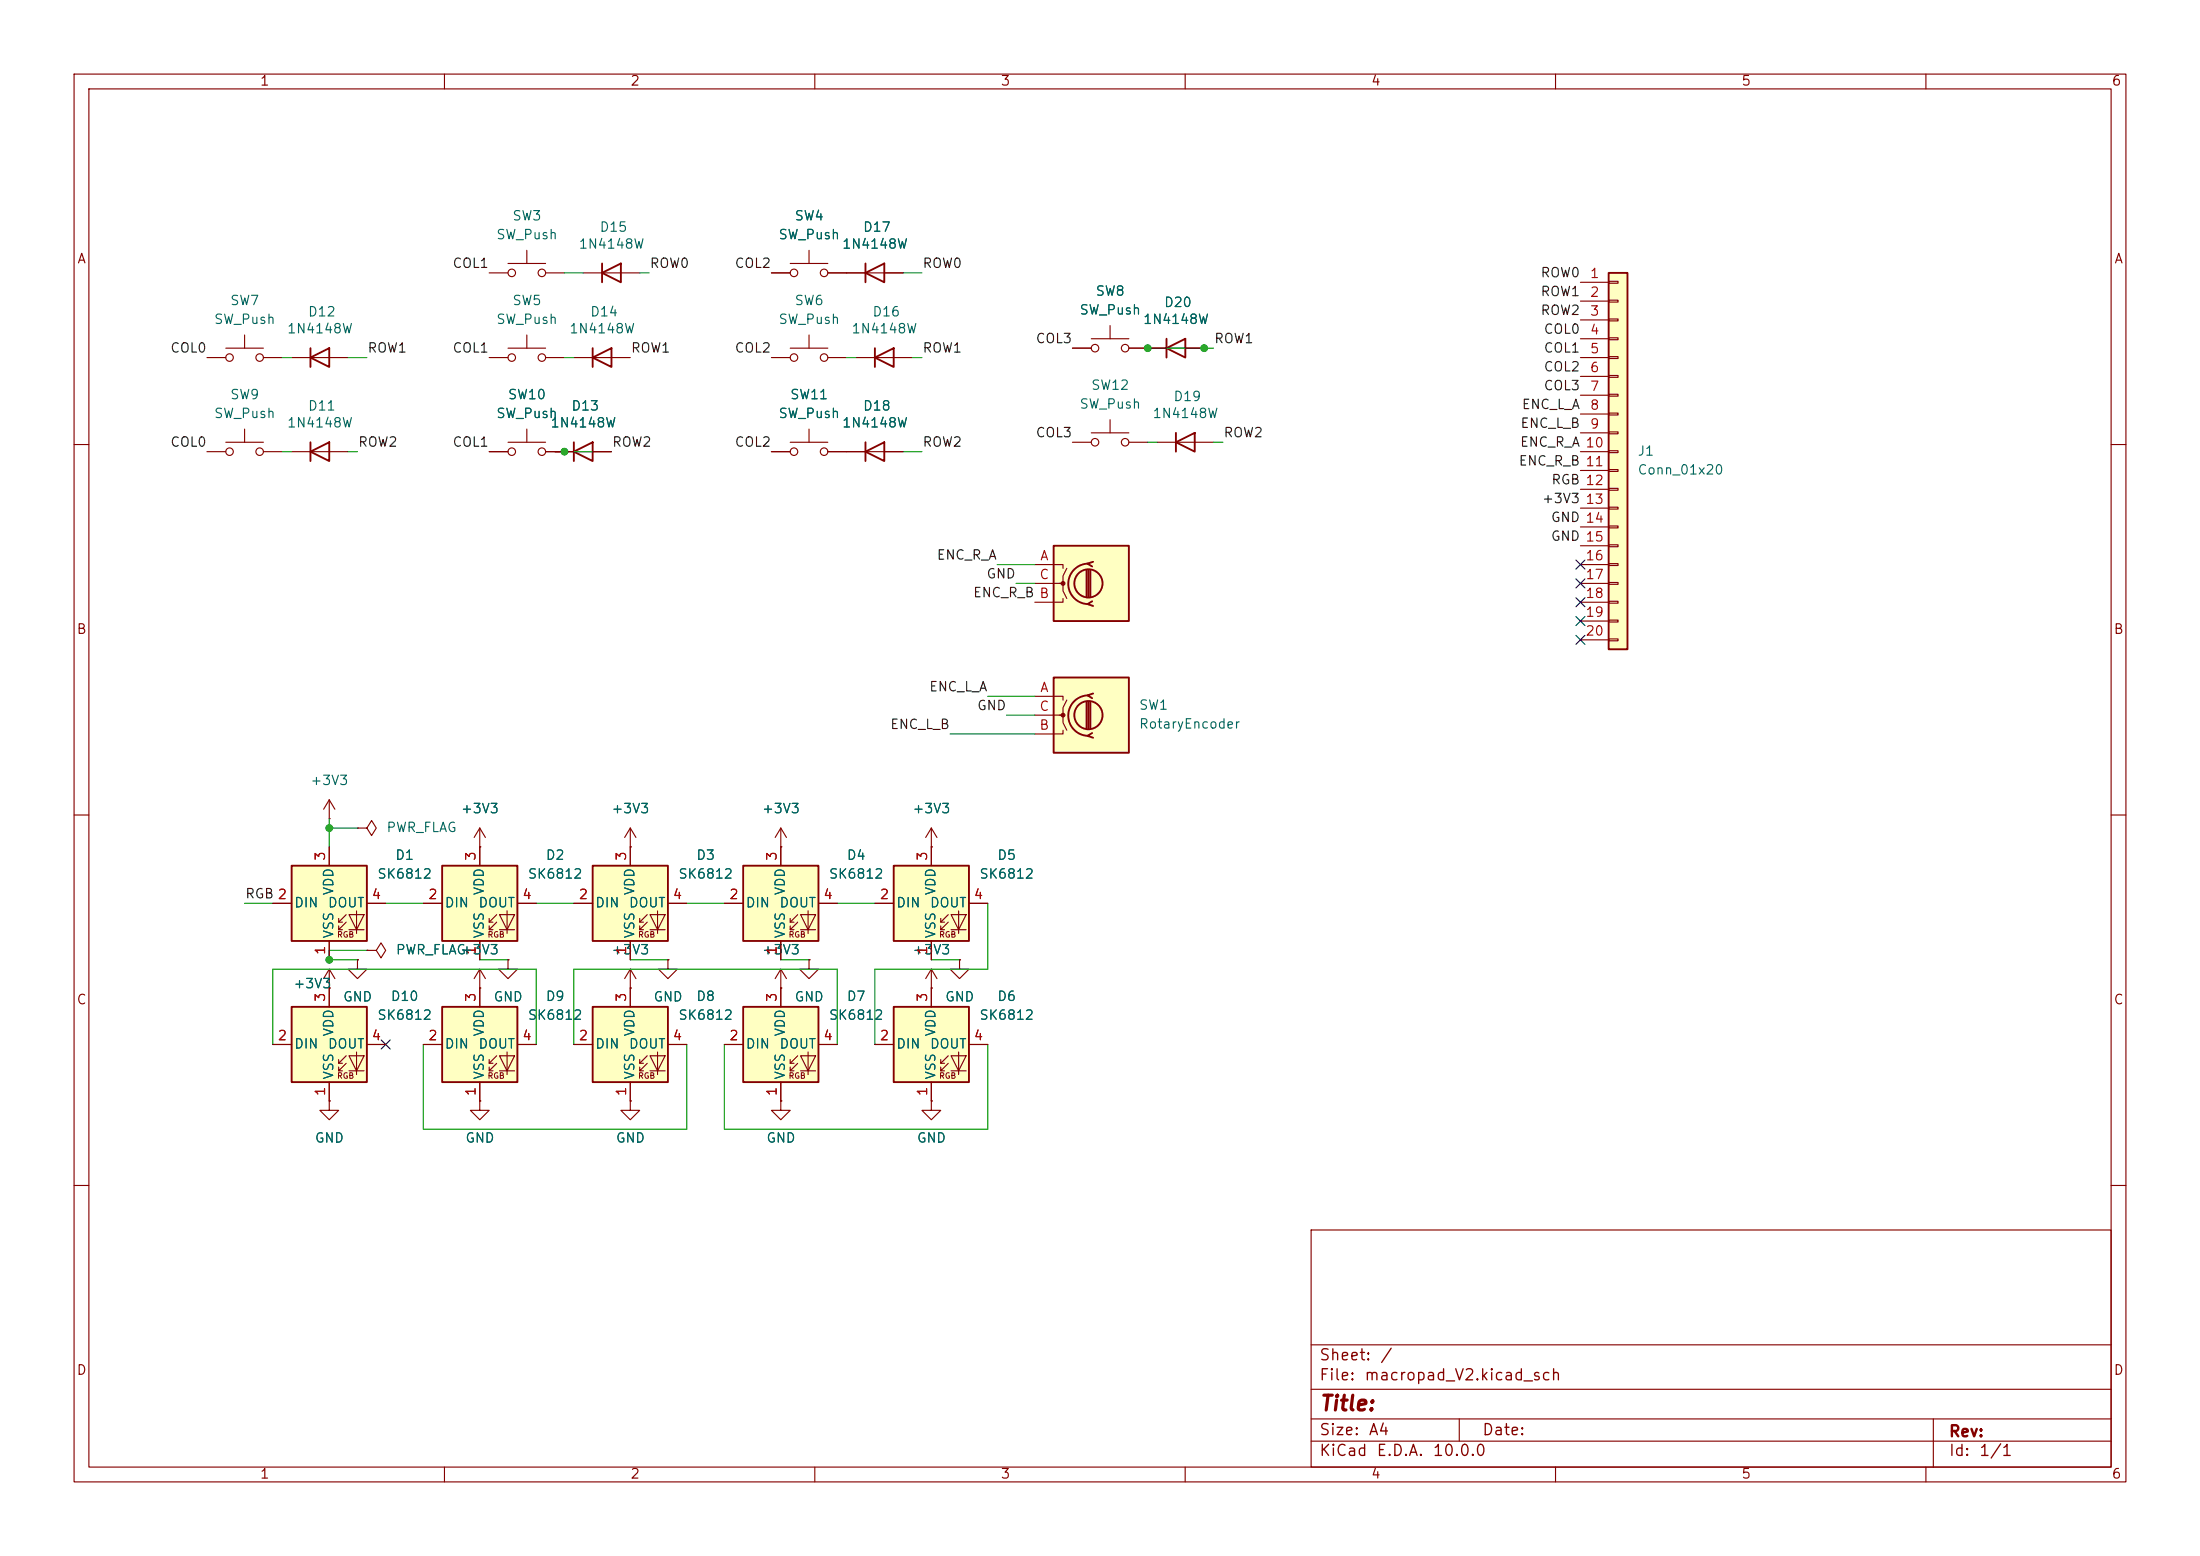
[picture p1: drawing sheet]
<svg xmlns="http://www.w3.org/2000/svg" width="297mm" height="210mm" viewBox="0 0 297 210" stroke-linecap="round" stroke-linejoin="round" font-family="sans-serif">
<g fill="none" stroke="#840000" stroke-width=".15">
<path d="M10 10h277v190h-277zM12 12h273v186h-273zM60 10v2M110 10v2M160 10v2M210 10v2M260 10v2M10 60h2M285 60h2M10 110h2M64.8 114.3h.1M64.8 111.8l-.8 1.2"/>
<path d="M64.8 111.8l.7 1.2M64.8 111.8v2.5M285 110h2M10 160h2M177 166h108v32h-108zM285 160h2M60 198v2M110 198v2M160 198v2M177 194.5h108M177 191.5h108M177 187.5h108"/>
<path d="M177 181.5h108M197 191.5v3M210 198v2M260 198v2M261 191.5v6.5"/>
</g>
<path d="M142.2 73.7h10.2v10.1h-10.2z" fill="#ffffc2"/>
<g fill="none" stroke="#840000" stroke-width=".25">
<path d="M41.9 59.7v2.5M116.8 59.7v2.5M157.5 47l2.5-1.3v2.6zM157.5 45.7v2.6M158.7 59.7l2.6-1.3v2.6zM158.7 58.4v2.6M41.9 61l2.5-1.3v2.5zM116.8 61l2.6-1.3v2.5zM142.2 73.7h10.2v10.1h-10.2zM146.7 77v3.5M146.9 76.1a2.73 2.73 0 0 0-2.7 2.7 2.73 2.73 0 0 0 2.7 2.7M146.9 77v3.5"/>
<path d="M147.2 77v3.5M147.6 75.8l-.8 .3 .6 .4M147.4 81.2l-.6 .3 .8 .3"/>
<circle cx="146.9" cy="78.7" r="1.9"/>
</g>
<g fill="none" stroke="#840000" stroke-width=".15">
<path d="M27.9 48.3h2.6M30.5 47h5.1M33 45.2v1.8M35.6 48.3h2.5M106.7 59.7h5.1M109.2 57.9v1.8M144.8 47h2.5M144.8 59.7h2.5M147.3 45.7h5.1M147.3 58.4h5.1M149.9 43.9v1.8M149.9 56.6v1.8"/>
<path d="M152.4 47h10.2M152.4 59.7h2.5M156.2 59.7h7.6M39.4 61h7.6M104.1 61h2.6M111.8 61h10.1M139.7 76.2h3.8v.5M139.7 78.7h3.8v1.1l.5 1M144 76.7l-.5 1v1h-.5M143.5 80.8v.5h-3.8M44.4 110.5h.1M44.4 108l-.7 1.2"/>
<path d="M44.4 108l.8 1.2M44.4 108v2.5M48.3 111.8h1.2l.7-1.1 .6 1.1-.6 1-.7-1M48.3 111.8h.1M49.5 128.3h1.3l.6-1 .7 1-.7 1-.6-1M49.5 128.3h.1M68.6 129.5v1.3h1.2l-1.2 1.3-1.3-1.3h1.3M68.6 129.5h.1"/>
<circle cx="31" cy="48.3" r=".51"/>
<circle cx="35.1" cy="48.3" r=".51"/>
<circle cx="147.8" cy="59.7" r=".51"/>
<circle cx="147.8" cy="47" r=".51"/>
<circle cx="151.9" cy="47" r=".51"/>
<circle cx="151.9" cy="59.7" r=".51"/>
<circle cx="107.2" cy="61" r=".51"/>
<circle cx="111.3" cy="61" r=".51"/>
</g>
<circle cx="143.5" cy="78.7" r=".25" fill="#840000" stroke="#840000" stroke-width=".15"/>
<path d="M39.4 116.8h10.1v10.2h-10.1z" fill="#ffffc2"/>
<path d="M44.4 114.3v2.5M36.8 121.9h2.6M44.4 127v2.5M45.7 124.5h.5M45.7 125.5h.5M46.7 123.4l-1 1.1v-.5M46.7 124.5l-1 1v-.5M47.1 123.4h2l-1 2.1zM47.1 125.5h2M48.1 122.9v3.1M49.5 121.9h2.6" fill="none" stroke="#840000" stroke-width=".15"/>
<path d="M39.4 116.8h10.1v10.2h-10.1z" fill="none" stroke="#840000" stroke-width=".25"/>
<path d="M59.7 116.8h10.1v10.2h-10.1z" fill="#ffffc2"/>
<g fill="none" stroke="#840000" stroke-width=".15">
<path d="M74.9 61h7.6M64.8 114.3v2.5M57.1 121.9h2.6M64.8 127v2.5M66 124.5h.5M66 125.5h.5M67.1 123.4l-1.1 1.1v-.5M67.1 124.5l-1.1 1v-.5M67.4 123.4h2.1l-1 2.1zM67.4 125.5h2.1M68.5 122.9v3.1M69.8 121.9h2.6"/>
<path d="M44.4 148.6v1.3h1.3l-1.3 1.2-1.2-1.2h1.2M44.4 148.6h.1"/>
</g>
<path d="M77.5 59.7v2.5M77.5 61l2.5-1.3v2.5zM59.7 116.8h10.1v10.2h-10.1z" fill="none" stroke="#840000" stroke-width=".25"/>
<path d="M39.4 135.9h10.1v10.2h-10.1z" fill="#ffffc2"/>
<g fill="none" stroke="#840000" stroke-width=".15">
<path d="M85.1 114.3h.1M85.1 111.8l-.8 1.2M85.1 111.8l.8 1.2M85.1 111.8v2.5M44.4 133.4h.1M44.4 130.8v5.1M44.4 130.8l-.7 1.3M44.4 130.8l.8 1.3M48.3 129.5v1.3h1.2l-1.2 1.3-1.3-1.3h1.3M48.3 129.5h.1M64.8 133.4h.1M64.8 130.8l-.8 1.3"/>
<path d="M64.8 130.8l.7 1.3M64.8 130.8v2.6M36.8 141h2.6M44.4 146.1v2.5M45.7 143.5h.5M45.7 144.5h.5M46.7 142.5l-1 1v-.5M46.7 143.5l-1 1v-.5M47.1 142.5h2l-1 2zM47.1 144.5h2M48.1 142v3M49.5 141h2.6"/>
<path d="M64.8 148.6v1.3h1.2l-1.2 1.2-1.3-1.2h1.3M64.8 148.6h.1"/>
</g>
<path d="M39.4 135.9h10.1v10.2h-10.1z" fill="none" stroke="#840000" stroke-width=".25"/>
<path d="M142.2 91.4h10.2v10.2h-10.2z" fill="#ffffc2"/>
<g fill="none" stroke="#840000" stroke-width=".25">
<path d="M142.2 91.4h10.2v10.2h-10.2zM146.7 94.7v3.6M146.9 93.8a2.73 2.73 0 0 0-2.7 2.8 2.73 2.73 0 0 0 2.7 2.7M146.9 94.7v3.6M147.2 94.7v3.6M147.4 98.9l-.6 .4 .8 .3M147.6 93.6l-.8 .3 .6 .3"/>
<circle cx="146.9" cy="96.5" r="1.9"/>
</g>
<path d="M139.7 94h3.8v.5M139.7 96.5h3.8v1l.5 1.1M143.5 98.6v.5h-3.8M144 94.5l-.5 1v1h-.5" fill="none" stroke="#840000" stroke-width=".15"/>
<circle cx="143.5" cy="96.5" r=".25" fill="#840000" stroke="#840000" stroke-width=".15"/>
<path d="M59.7 135.9h10.1v10.2h-10.1z" fill="#ffffc2"/>
<g fill="none" stroke="#840000" stroke-width=".15">
<path d="M66 36.8h2.6M68.6 35.6h5.1M71.1 33.8v1.8M73.7 36.8h2.5M78.7 36.8h7.7M104.1 36.8h2.6M106.7 35.6h5.1M109.2 33.8v1.8M111.8 36.8h10.1M30.5 59.7h5.1M33 57.9v1.8M39.4 48.3h7.6"/>
<path d="M66 48.3h2.6M68.6 59.7h5.1M68.6 47h5.1M71.1 45.2v1.8M71.1 57.9v1.8M73.7 48.3h2.5M77.5 48.3h7.6M104.1 48.3h2.6M106.7 47h5.1M109.2 45.2v1.8M111.8 48.3h2.5M115.6 48.3h7.6"/>
<path d="M27.9 61h2.6M35.6 61h2.5M66 61h2.6M73.7 61h2.5M64.8 133.4v2.5M57.1 141h2.6M64.8 146.1v2.5M66 143.5h.5M66 144.5h.5M67.1 142.5l-1.1 1v-.5M67.1 143.5l-1.1 1v-.5M67.4 142.5h2.1l-1 2z"/>
<path d="M67.4 144.5h2.1M68.5 142v3M69.8 141h2.6"/>
<circle cx="69.1" cy="36.8" r=".51"/>
<circle cx="73.2" cy="36.8" r=".51"/>
<circle cx="107.2" cy="36.8" r=".51"/>
<circle cx="111.3" cy="36.8" r=".51"/>
<circle cx="69.1" cy="48.3" r=".51"/>
<circle cx="73.2" cy="48.3" r=".51"/>
<circle cx="107.2" cy="48.3" r=".51"/>
<circle cx="111.3" cy="48.3" r=".51"/>
<circle cx="31" cy="61" r=".51"/>
<circle cx="35.1" cy="61" r=".51"/>
<circle cx="69.1" cy="61" r=".51"/>
<circle cx="73.2" cy="61" r=".51"/>
</g>
<path d="M81.3 36.8l2.5-1.2v2.5zM81.3 35.6v2.5M116.8 36.8l2.6-1.2v2.5zM116.8 35.6v2.5M41.9 48.3l2.5-1.3v2.5zM41.9 47v2.5M80 48.3l2.5-1.3v2.5zM80 47v2.5M118.1 48.3l2.5-1.3v2.5zM118.1 47v2.5M59.7 135.9h10.1v10.2h-10.1z" fill="none" stroke="#840000" stroke-width=".25"/>
<path d="M217.2 36.8h2.5v50.8h-2.5z" fill="#ffffc2"/>
<path d="M217.2 36.8h2.5v50.8h-2.5z" fill="none" stroke="#840000" stroke-width=".25"/>
<g fill="none" stroke="#840000" stroke-width=".15">
<path d="M213.4 38.1h3.8M217.2 38h1.2v.2h-1.2zM213.4 40.6h3.8M213.4 43.2h3.8M213.4 45.7h3.8M213.4 48.3h3.8M213.4 50.8h3.8M213.4 53.3h3.8M213.4 55.9h3.8M213.4 58.4h3.8M217.2 40.5h1.2v.3h-1.2zM217.2 43.1h1.2v.2h-1.2z"/>
<path d="M217.2 45.6h1.2v.2h-1.2zM217.2 48.1h1.2v.3h-1.2zM217.2 50.7h1.2v.2h-1.2zM217.2 53.2h1.2v.3h-1.2zM217.2 55.8h1.2v.2h-1.2zM217.2 58.3h1.2v.2h-1.2zM213.4 61h3.8M213.4 63.5h3.8M213.4 66h3.8M213.4 68.6h3.8M213.4 71.1h3.8M213.4 73.7h3.8"/>
<path d="M213.4 76.2h3.8M213.4 78.7h3.8M217.2 60.8h1.2v.3h-1.2zM217.2 63.4h1.2v.2h-1.2zM217.2 65.9h1.2v.3h-1.2zM217.2 68.5h1.2v.2h-1.2zM217.2 71h1.2v.2h-1.2zM217.2 73.5h1.2v.3h-1.2zM217.2 76.1h1.2v.2h-1.2zM217.2 78.6h1.2v.3h-1.2zM213.4 81.3h3.8M213.4 83.8h3.8"/>
<path d="M213.4 86.4h3.8M217.2 81.2h1.2v.2h-1.2zM217.2 83.7h1.2v.2h-1.2zM217.2 86.2h1.2v.3h-1.2z"/>
</g>
<path d="M100.3 135.9h10.2v10.2h-10.2z" fill="#ffffc2"/>
<g fill="none" stroke="#840000" stroke-width=".15">
<path d="M90.2 129.5v1.3h1.2l-1.2 1.3-1.3-1.3h1.3M90.2 129.5h.1M105.4 133.4v2.5M85.1 148.6v1.3h1.3l-1.3 1.2-1.3-1.2h1.3M85.1 148.6h.1M97.8 141h2.5M105.4 146.1v2.5M106.7 143.5h.5M106.7 144.5h.5M107.7 142.5l-1 1v-.5M107.7 143.5l-1 1v-.5M108.1 142.5h2l-1 2z"/>
<path d="M108.1 144.5h2M109.1 142v3M110.5 141h2.5"/>
</g>
<path d="M100.3 135.9h10.2v10.2h-10.2z" fill="none" stroke="#840000" stroke-width=".25"/>
<path d="M120.6 135.9h10.2v10.2h-10.2z" fill="#ffffc2"/>
<g fill="none" stroke="#840000" stroke-width=".15">
<path d="M125.7 133.4v2.5M105.4 148.6v1.3h1.3l-1.3 1.2-1.3-1.2h1.3M105.4 148.6h.1M118.1 141h2.5M125.7 148.6v1.3h1.3l-1.3 1.2-1.2-1.2h1.2M125.7 148.6h.1M125.7 146.1v2.5M127 143.5h.5M127 144.5h.5M128 142.5l-1 1v-.5M128 143.5l-1 1v-.5M128.4 142.5h2l-1 2z"/>
<path d="M128.4 144.5h2M129.4 142v3M130.8 141h2.5"/>
</g>
<path d="M120.6 135.9h10.2v10.2h-10.2z" fill="none" stroke="#840000" stroke-width=".25"/>
<path d="M80 135.9h10.2v10.2h-10.2z" fill="#ffffc2"/>
<g fill="none" stroke="#840000" stroke-width=".15">
<path d="M125.7 114.3h.1M125.7 111.8v2.5M125.7 111.8l-.7 1.2M125.7 111.8l.8 1.2M85.1 133.4h.1M85.1 130.8v5.1M85.1 130.8l-.8 1.3M85.1 130.8l.8 1.3M125.7 133.4h.1M125.7 130.8l-.7 1.3M125.7 130.8l.8 1.3M125.7 130.8v2.6"/>
<path d="M129.5 129.5v1.3h1.3l-1.3 1.3-1.2-1.3h1.2M129.5 129.5h.1M77.5 141h2.5M85.1 146.1v2.5M86.4 143.5h.5M86.4 144.5h.5M87.4 142.5l-1 1v-.5M87.4 143.5l-1 1v-.5M87.8 142.5h2l-1 2zM87.8 144.5h2M88.8 142v3M90.2 141h2.5"/>
</g>
<path d="M80 135.9h10.2v10.2h-10.2z" fill="none" stroke="#840000" stroke-width=".25"/>
<path d="M120.6 116.8h10.2v10.2h-10.2z" fill="#ffffc2"/>
<g fill="none" stroke="#840000" stroke-width=".15">
<path d="M125.7 114.3v2.5M105.4 133.4h.1M105.4 130.8l-.8 1.3M105.4 130.8l.8 1.3M105.4 130.8v2.6M109.2 129.5v1.3h1.3l-1.3 1.3-1.3-1.3h1.3M109.2 129.5h.1M118.1 121.9h2.5M125.7 127v2.5M127 124.5h.5M127 125.5h.5M128 123.4l-1 1.1v-.5"/>
<path d="M128 124.5l-1 1v-.5M128.4 123.4h2l-1 2.1zM128.4 125.5h2M129.4 122.9v3.1M130.8 121.9h2.5"/>
</g>
<path d="M120.6 116.8h10.2v10.2h-10.2z" fill="none" stroke="#840000" stroke-width=".25"/>
<path d="M100.3 116.8h10.2v10.2h-10.2z" fill="#ffffc2"/>
<g fill="none" stroke="#840000" stroke-width=".15">
<path d="M105.4 114.3h.1M105.4 111.8v5M105.4 111.8l-.8 1.2M105.4 111.8l.8 1.2M97.8 121.9h2.5M105.4 127v2.5M106.7 124.5h.5M106.7 125.5h.5M107.7 123.4l-1 1.1v-.5M107.7 124.5l-1 1v-.5M108.1 123.4h2l-1 2.1zM108.1 125.5h2"/>
<path d="M109.1 122.9v3.1M110.5 121.9h2.5"/>
</g>
<path d="M100.3 116.8h10.2v10.2h-10.2z" fill="none" stroke="#840000" stroke-width=".25"/>
<path d="M80 116.8h10.2v10.2h-10.2z" fill="#ffffc2"/>
<g fill="none" stroke="#840000" stroke-width=".15">
<path d="M104.1 36.8h2.6M111.8 36.8h5M119.4 36.8h2.5M144.8 47h2.5M152.4 47h5.1M160 47h2.6M66 61h2.6M73.7 61h3.8M80 61h2.5M104.1 61h2.6M111.8 61h5M119.4 61h2.5"/>
<path d="M44.4 114.3v2.5M64.8 114.3h.1M64.8 114.3v2.5M85.1 114.3h.1M85.1 114.3v2.5M105.4 114.3h.1M105.4 114.3v2.5M125.7 114.3h.1M125.7 114.3v2.5M36.8 121.9h2.6M44.4 133.4h.1M44.4 127v2.5"/>
<path d="M44.4 133.4v2.5M48.3 129.5h.1M49.5 128.3h.1M49.5 121.9h2.6M57.1 121.9h2.6M64.8 133.4h.1M64.8 127v2.5M64.8 133.4v2.5M68.6 129.5h.1M69.8 121.9h2.6M77.5 121.9h2.5M85.1 133.4h.1"/>
<path d="M85.1 127v2.5M85.1 133.4v2.5M86.4 124.5h.5M86.4 125.5h.5M87.4 123.4l-1 1.1v-.5M87.4 124.5l-1 1v-.5M87.8 123.4h2l-1 2.1zM87.8 125.5h2M88.8 122.9v3.1M90.2 129.5h.1M90.2 121.9h2.5M97.8 121.9h2.5"/>
<path d="M105.4 133.4h.1M105.4 127v2.5M105.4 133.4v2.5M109.2 129.5h.1M110.5 121.9h2.5M118.1 121.9h2.5M125.7 133.4h.1M125.7 127v2.5M125.7 133.4v2.5M129.5 129.5h.1M130.8 121.9h2.5M36.8 141h2.6"/>
<path d="M44.4 148.6h.1M44.4 146.1v2.5M49.5 141h2.6M57.1 141h2.6M64.8 148.6h.1M64.8 146.1v2.5M69.8 141h2.6M77.5 141h2.5M85.1 148.6h.1M85.1 146.1v2.5M90.2 141h2.5M97.8 141h2.5"/>
<path d="M105.4 148.6h.1M105.4 146.1v2.5M110.5 141h2.5M118.1 141h2.5M125.7 148.6h.1M125.7 146.1v2.5M130.8 141h2.5"/>
</g>
<path d="M80 116.8h10.2v10.2h-10.2z" fill="none" stroke="#840000" stroke-width=".25"/>
<g fill="none" stroke="#009600" stroke-width=".15">
<path d="M76.2 36.8h2.5M86.4 36.8h1.2M121.9 36.8h2.6M38.1 48.3h1.3M47 48.3h2.5M76.2 48.3h1.3M114.3 48.3h1.3M123.2 48.3h1.3M154.9 59.7h1.3M154.9 47h8.9M163.8 59.7h1.3M38.1 61h1.3"/>
<path d="M47 61h1.3M74.9 61h7.6M121.9 61h2.6M134.6 76.2h5.1M137.2 78.7h2.5M128.3 99.1h11.4M133.3 94h6.4M135.9 96.5h3.8M44.4 110.5v3.8M44.4 111.8h3.9M33 121.9h3.8M49.5 128.3h-5.1v1.2h3.9"/>
<path d="M52.1 121.9h5M64.8 129.5h3.8M72.4 121.9h5.1M85.1 129.5h5.1M92.7 121.9h5.1M105.4 129.5h3.8M113 121.9h5.1M125.7 129.5h3.8M133.3 121.9v8.9h-15.2v10.2M36.8 141v-10.2h35.6v10.2M57.1 141v11.4h35.6v-11.4M77.5 141v-10.2h35.5v10.2"/>
<path d="M97.8 141v11.4h35.5v-11.4"/>
</g>
<path d="M212.8 78.1l1.2 1.2M212.8 75.6l1.2 1.2M214 78.1l-1.2 1.2M214 75.6l-1.2 1.2M212.8 83.2l1.2 1.2M212.8 80.7l1.2 1.2M212.8 85.8l1.2 1.2M214 83.2l-1.2 1.2M214 80.7l-1.2 1.2M214 85.8l-1.2 1.2M51.5 140.4l1.2 1.2M52.7 140.4l-1.2 1.2" fill="none" stroke="#000084" stroke-width=".15"/>
<g fill="#009600" stroke="#009600" stroke-width=".14">
<circle cx="44.4" cy="129.5" r=".46"/>
<circle cx="44.4" cy="111.8" r=".46"/>
<circle cx="154.9" cy="47" r=".46"/>
<circle cx="76.2" cy="61" r=".46"/>
<circle cx="162.6" cy="47" r=".46"/>
</g>
<text font-size="2" fill="#840000" x="178" y="190.9">Title:</text>
<g font-size="1.5" fill="#840000">
<text x="178" y="184">Sheet:</text>
<text x="186.2" y="184">/</text>
<text x="178" y="186.7">File:</text>
<text x="184.1" y="186.7">macropad_V2.kicad_sch</text>
<text x="178" y="196.9">KiCad</text>
<text x="178" y="194.1">Size:</text>
<text x="184.7" y="194.1">A4</text>
<text x="185.7" y="196.9">E.D.A.</text>
<text x="193.3" y="196.9">10.0.0</text>
<text x="200" y="194.1">Date:</text>
<text x="263" y="194.3">Rev:</text>
<text x="263" y="196.9">Id:</text>
<text x="267.1" y="196.9">1/1</text>
</g>
<g font-size="1.3" fill="#840000">
<text x="35" y="11.9">1</text>
<text x="85" y="11.9">2</text>
<text x="135" y="11.9">3</text>
<text x="185" y="11.9">4</text>
<text x="235" y="11.9">5</text>
<text x="285" y="11.9">6</text>
<text x="10.3" y="35.9">A</text>
<text x="285.3" y="35.9">A</text>
<text x="10.3" y="85.9">B</text>
<text x="285.3" y="85.9">B</text>
<text x="10.3" y="135.9">C</text>
<text x="285.3" y="135.9">C</text>
<text x="10.3" y="185.9">D</text>
<text x="285.3" y="185.9">D</text>
<text x="35" y="199.9">1</text>
<text x="85" y="199.9">2</text>
<text x="135" y="199.9">3</text>
<text x="185" y="199.9">4</text>
<text x="235" y="199.9">5</text>
<text x="285" y="199.9">6</text>
</g>
<g font-size="1.3" fill="#006464">
<text x="66.9" y="32.6">SW_Push</text>
<text x="69.1" y="30.1">SW3</text>
<text x="78" y="33.9">1N4148W</text>
<text x="80.9" y="31.6">D15</text>
<text x="105" y="32.6">SW_Push</text>
<text x="107.2" y="30.1">SW4</text>
<text x="113.6" y="33.9">1N4148W</text>
<text x="116.4" y="31.6">D17</text>
<text x="31" y="41.5">SW7</text>
<text x="69.1" y="41.5">SW5</text>
<text x="107.2" y="41.5">SW6</text>
<text x="147.8" y="40.2">SW8</text>
<text x="157.1" y="41.8">D20</text>
<text x="28.8" y="44">SW_Push</text>
<text x="38.7" y="45.3">1N4148W</text>
<text x="41.5" y="43">D12</text>
<text x="66.9" y="44">SW_Push</text>
<text x="76.8" y="45.3">1N4148W</text>
<text x="79.6" y="43">D14</text>
<text x="105" y="44">SW_Push</text>
<text x="114.9" y="45.3">1N4148W</text>
<text x="117.7" y="43">D16</text>
<text x="145.6" y="42.8">SW_Push</text>
<text x="154.2" y="44">1N4148W</text>
<text x="147.2" y="52.9">SW12</text>
<text x="28.8" y="56.7">SW_Push</text>
<text x="31" y="54.2">SW9</text>
<text x="38.7" y="58">1N4148W</text>
<text x="41.5" y="55.7">D11</text>
<text x="66.9" y="56.7">SW_Push</text>
<text x="68.5" y="54.2">SW10</text>
<text x="74.2" y="58">1N4148W</text>
<text x="77" y="55.7">D13</text>
<text x="105" y="56.7">SW_Push</text>
<text x="106.6" y="54.2">SW11</text>
<text x="113.6" y="58">1N4148W</text>
<text x="116.4" y="55.7">D18</text>
<text x="145.6" y="55.5">SW_Push</text>
<text x="155.5" y="56.7">1N4148W</text>
<text x="158.3" y="54.5">D19</text>
<text x="221" y="61.8">J1</text>
<text x="221" y="64.4">Conn_01x20</text>
<text x="153.7" y="98.7">RotaryEncoder</text>
<text x="153.7" y="96.1">SW1</text>
<text x="41.8" y="106.3">+3V3</text>
<text x="52.1" y="112.6">PWR_FLAG</text>
<text x="62.1" y="110.1">+3V3</text>
<text x="82.4" y="110.1">+3V3</text>
<text x="102.8" y="110.1">+3V3</text>
<text x="123.1" y="110.1">+3V3</text>
<text x="50.8" y="118.9">SK6812</text>
<text x="53.3" y="116.4">D1</text>
<text x="71.2" y="118.9">SK6812</text>
<text x="73.6" y="116.4">D2</text>
<text x="91.5" y="118.9">SK6812</text>
<text x="93.9" y="116.4">D3</text>
<text x="111.8" y="118.9">SK6812</text>
<text x="114.2" y="116.4">D4</text>
<text x="132.1" y="118.9">SK6812</text>
<text x="134.5" y="116.4">D5</text>
<text x="39.6" y="122.8">DIN</text>
<text x="44.2" y="122.8">DOUT</text>
<text x="45.3" y="120.9" transform="rotate(-90 45.3 120.9)">VDD</text>
<text x="59.9" y="122.8">DIN</text>
<text x="64.5" y="122.8">DOUT</text>
<text x="65.6" y="120.9" transform="rotate(-90 65.6 120.9)">VDD</text>
<text x="80.3" y="122.8">DIN</text>
<text x="84.8" y="122.8">DOUT</text>
<text x="86" y="120.9" transform="rotate(-90 86 120.9)">VDD</text>
<text x="100.6" y="122.8">DIN</text>
<text x="105.1" y="122.8">DOUT</text>
<text x="106.3" y="120.9" transform="rotate(-90 106.3 120.9)">VDD</text>
<text x="120.9" y="122.8">DIN</text>
<text x="125.5" y="122.8">DOUT</text>
<text x="126.6" y="120.9" transform="rotate(-90 126.6 120.9)">VDD</text>
<text x="45.3" y="126.7" transform="rotate(-90 45.3 126.7)">VSS</text>
<text x="53.3" y="129.1">PWR_FLAG</text>
<text x="62.1" y="129.1">+3V3</text>
<text x="65.6" y="126.7" transform="rotate(-90 65.6 126.7)">VSS</text>
<text x="82.4" y="129.1">+3V3</text>
<text x="86" y="126.7" transform="rotate(-90 86 126.7)">VSS</text>
<text x="102.8" y="129.1">+3V3</text>
<text x="106.3" y="126.7" transform="rotate(-90 106.3 126.7)">VSS</text>
<text x="123.1" y="129.1">+3V3</text>
<text x="126.6" y="126.7" transform="rotate(-90 126.6 126.7)">VSS</text>
<text x="39.5" y="133.7">+3V3</text>
<text x="46.2" y="135.5">GND</text>
<text x="50.8" y="138">SK6812</text>
<text x="52.7" y="135.4">D10</text>
<text x="66.5" y="135.5">GND</text>
<text x="71.2" y="138">SK6812</text>
<text x="73.6" y="135.4">D9</text>
<text x="88.1" y="135.5">GND</text>
<text x="91.5" y="138">SK6812</text>
<text x="93.9" y="135.4">D8</text>
<text x="107.2" y="135.5">GND</text>
<text x="111.8" y="138">SK6812</text>
<text x="114.2" y="135.4">D7</text>
<text x="127.5" y="135.5">GND</text>
<text x="132.1" y="138">SK6812</text>
<text x="134.5" y="135.4">D6</text>
<text x="39.6" y="141.8">DIN</text>
<text x="44.2" y="141.8">DOUT</text>
<text x="45.3" y="140" transform="rotate(-90 45.3 140)">VDD</text>
<text x="59.9" y="141.8">DIN</text>
<text x="64.5" y="141.8">DOUT</text>
<text x="65.6" y="140" transform="rotate(-90 65.6 140)">VDD</text>
<text x="80.3" y="141.8">DIN</text>
<text x="84.8" y="141.8">DOUT</text>
<text x="86" y="140" transform="rotate(-90 86 140)">VDD</text>
<text x="100.6" y="141.8">DIN</text>
<text x="105.1" y="141.8">DOUT</text>
<text x="106.3" y="140" transform="rotate(-90 106.3 140)">VDD</text>
<text x="120.9" y="141.8">DIN</text>
<text x="125.5" y="141.8">DOUT</text>
<text x="126.6" y="140" transform="rotate(-90 126.6 140)">VDD</text>
<text x="45.3" y="145.8" transform="rotate(-90 45.3 145.8)">VSS</text>
<text x="65.6" y="145.8" transform="rotate(-90 65.6 145.8)">VSS</text>
<text x="86" y="145.8" transform="rotate(-90 86 145.8)">VSS</text>
<text x="106.3" y="145.8" transform="rotate(-90 106.3 145.8)">VSS</text>
<text x="126.6" y="145.8" transform="rotate(-90 126.6 145.8)">VSS</text>
<text x="42.4" y="154.5">GND</text>
<text x="62.7" y="154.5">GND</text>
<text x="83.1" y="154.5">GND</text>
<text x="103.4" y="154.5">GND</text>
<text x="123.7" y="154.5">GND</text>
</g>
<g font-size="1.3" fill="#0f0f0f">
<text x="61" y="36.5">COL1</text>
<text x="87.6" y="36.5">ROW0</text>
<text x="99.1" y="36.5">COL2</text>
<text x="124.5" y="36.5">ROW0</text>
<text x="207.9" y="37.8">ROW0</text>
<text x="207.9" y="40.3">ROW1</text>
<text x="22.9" y="47.9">COL0</text>
<text x="49.5" y="47.9">ROW1</text>
<text x="61" y="47.9">COL1</text>
<text x="85.1" y="47.9">ROW1</text>
<text x="99.1" y="47.9">COL2</text>
<text x="124.5" y="47.9">ROW1</text>
<text x="139.7" y="46.6">COL3</text>
<text x="163.8" y="46.6">ROW1</text>
<text x="207.9" y="42.8">ROW2</text>
<text x="208.3" y="45.4">COL0</text>
<text x="208.3" y="47.9">COL1</text>
<text x="208.3" y="50.5">COL2</text>
<text x="208.3" y="53">COL3</text>
<text x="139.7" y="59.3">COL3</text>
<text x="165.1" y="59.3">ROW2</text>
<text x="205.2" y="58.1">ENC_L_B</text>
<text x="205.4" y="55.5">ENC_L_A</text>
<text x="22.9" y="60.6">COL0</text>
<text x="48.3" y="60.6">ROW2</text>
<text x="61" y="60.6">COL1</text>
<text x="82.5" y="60.6">ROW2</text>
<text x="99.1" y="60.6">COL2</text>
<text x="124.5" y="60.6">ROW2</text>
<text x="204.9" y="63.2">ENC_R_B 11</text>
<text x="205.1" y="60.6">ENC_R_A 10</text>
<text x="209.3" y="65.7">RGB 12</text>
<text x="208.1" y="68.2">+3V3</text>
<text x="209.3" y="70.8">GND 14</text>
<text x="126.4" y="75.9">ENC_R_A</text>
<text x="209.3" y="73.3">GND 15</text>
<text x="131.3" y="80.9">ENC_R_B B</text>
<text x="133.1" y="78.4">GND</text>
<text x="125.3" y="93.6">ENC_L_A</text>
<text x="120.1" y="98.7">ENC_L_B</text>
<text x="131.8" y="96.2">GND</text>
<text x="33" y="121.6">RGB 2</text>
</g>
<g font-size="1.3" fill="#a90000">
<text x="214.6" y="37.8">1</text>
<text x="214.6" y="40.4">2</text>
<text x="214.6" y="42.9">3</text>
<text x="214.6" y="45.5">4</text>
<text x="214.6" y="48">5</text>
<text x="214.6" y="50.5">6</text>
<text x="214.6" y="53.1">7</text>
<text x="214.6" y="55.6">8</text>
<text x="214.6" y="58.2">9</text>
<text x="214" y="68.3">13</text>
<text x="140.3" y="75.9">A</text>
<text x="214" y="75.9">16</text>
<text x="140.2" y="78.5">C</text>
<text x="214" y="78.5">17</text>
<text x="214" y="81">18</text>
<text x="214" y="83.6">19</text>
<text x="214" y="86.1">20</text>
<text x="140.3" y="93.7">A</text>
<text x="140.2" y="98.8">B</text>
<text x="140.2" y="96.3">C</text>
<text x="44.2" y="116.3" transform="rotate(-90 44.2 116.3)">3</text>
<text x="64.5" y="116.3" transform="rotate(-90 64.5 116.3)">3</text>
<text x="84.8" y="116.3" transform="rotate(-90 84.8 116.3)">3</text>
<text x="105.2" y="116.3" transform="rotate(-90 105.2 116.3)">3</text>
<text x="125.5" y="116.3" transform="rotate(-90 125.5 116.3)">3</text>
<text x="37.4" y="121.7">2</text>
<text x="50.1" y="121.7">4</text>
<text x="57.7" y="121.7">2</text>
<text x="70.4" y="121.7">4</text>
<text x="78" y="121.7">2</text>
<text x="90.7" y="121.7">4</text>
<text x="98.4" y="121.7">2</text>
<text x="111.1" y="121.7">4</text>
<text x="118.7" y="121.7">2</text>
<text x="131.4" y="121.7">4</text>
<text x="44.2" y="129" transform="rotate(-90 44.2 129)">1</text>
<text x="64.5" y="129" transform="rotate(-90 64.5 129)">1</text>
<text x="84.8" y="129" transform="rotate(-90 84.8 129)">1</text>
<text x="105.2" y="129" transform="rotate(-90 105.2 129)">1</text>
<text x="125.5" y="129" transform="rotate(-90 125.5 129)">1</text>
<text x="44.2" y="135.3" transform="rotate(-90 44.2 135.3)">3</text>
<text x="64.5" y="135.3" transform="rotate(-90 64.5 135.3)">3</text>
<text x="84.8" y="135.3" transform="rotate(-90 84.8 135.3)">3</text>
<text x="105.2" y="135.3" transform="rotate(-90 105.2 135.3)">3</text>
<text x="125.5" y="135.3" transform="rotate(-90 125.5 135.3)">3</text>
<text x="37.4" y="140.7">2</text>
<text x="50.1" y="140.7">4</text>
<text x="57.7" y="140.7">2</text>
<text x="70.4" y="140.7">4</text>
<text x="78" y="140.7">2</text>
<text x="90.7" y="140.7">4</text>
<text x="98.4" y="140.7">2</text>
<text x="111.1" y="140.7">4</text>
<text x="118.7" y="140.7">2</text>
<text x="131.4" y="140.7">4</text>
<text x="44.2" y="148" transform="rotate(-90 44.2 148)">1</text>
<text x="64.5" y="148" transform="rotate(-90 64.5 148)">1</text>
<text x="84.8" y="148" transform="rotate(-90 84.8 148)">1</text>
<text x="105.2" y="148" transform="rotate(-90 105.2 148)">1</text>
<text x="125.5" y="148" transform="rotate(-90 125.5 148)">1</text>
</g>
<g font-size=".8" fill="#840000">
<text x="45.4" y="126.7">RGB</text>
<text x="65.8" y="126.7">RGB</text>
<text x="86.1" y="126.7">RGB</text>
<text x="106.4" y="126.7">RGB</text>
<text x="126.7" y="126.7">RGB</text>
<text x="45.4" y="145.8">RGB</text>
<text x="65.8" y="145.8">RGB</text>
<text x="86.1" y="145.8">RGB</text>
<text x="106.4" y="145.8">RGB</text>
<text x="126.7" y="145.8">RGB</text>
</g>
</svg>
